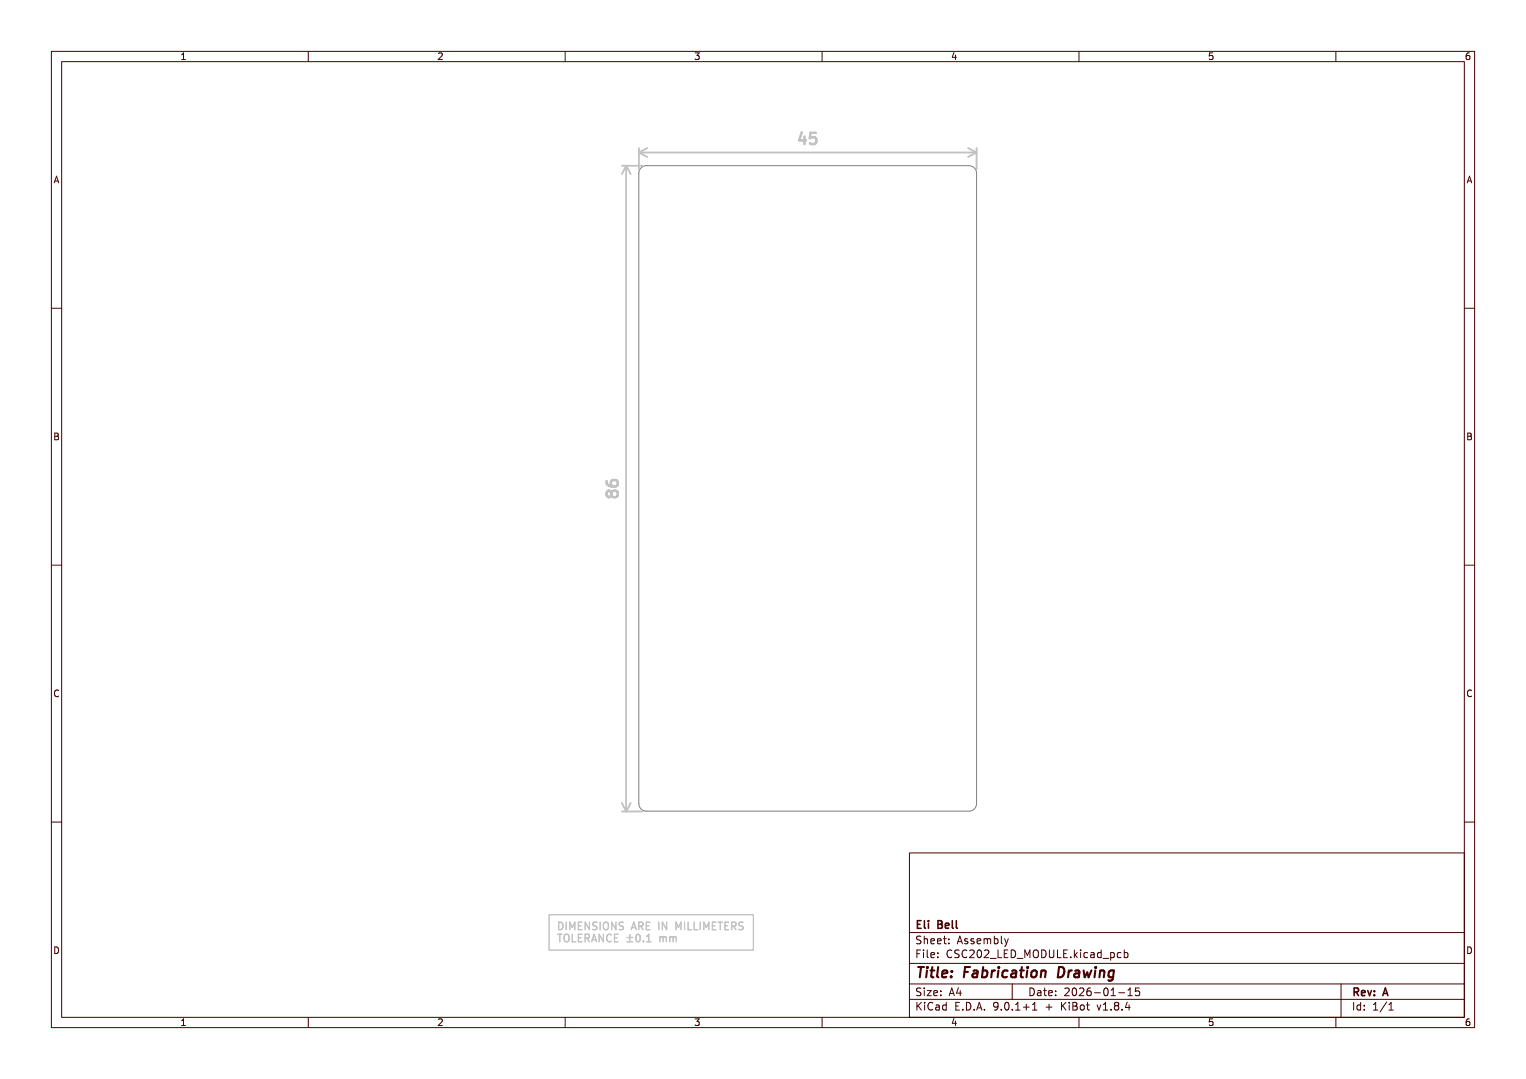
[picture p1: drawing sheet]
<svg xmlns="http://www.w3.org/2000/svg" width="297mm" height="210mm" viewBox="0 0 297 210" stroke-linecap="round" stroke-linejoin="round" font-family="sans-serif">
<path d="M124.9 32.5l.9-.3h62.8a1.46 1.46 0 0 1 1.5 1.5v122.7a1.46 1.46 0 0 1-1.5 1.5h-62.8a1.46 1.46 0 0 1-1.5-1.5v-122.7l.1-.5z" fill="none" stroke="#818181" stroke-width=".19"/>
<g fill="none" stroke="#c2c2c2" stroke-width=".22">
<path d="M108.7 179.5a.74 .74 0 0 1 .9 .7 .74 .74 0 0 1-.9 .7zM110.2 179.5v1.4M113.3 179.5h-.7v1.4h.7M114.7 179.5v1.4l-.8-1.4v1.4M116.2 179.6l-.6-.1-.2 .3 .1 .3 .6 .3v.4l-.2 .1h-.5M116.8 179.5v1.4M117.5 179.7a.49 .49 0 0 1 .6-.2 .49 .49 0 0 1 .3 .5v.5a.49 .49 0 0 1-.5 .5 .49 .49 0 0 1-.5-.5zM119.9 179.5v1.4l-.9-1.4v1.4M121.3 179.6l-.5-.1-.2 .1v.4l.6 .3 .1 .4-.2 .2h-.6M126.5 179.5h-.7v1.4h.7M128.2 179.5v1.4M129.8 179.5v1.4l-.9-1.4v1.4"/>
<path d="M133.2 179.5v1.4M133.9 179.5v1.4h.7M135.1 179.5v1.4h.7M136.3 179.5v1.4M139.4 179.5h-.7v1.4h.7M139.8 179.5h.8M140.2 179.5v1.4M141.8 179.5h-.7v1.4h.7M144.6 179.6l-.5-.1-.2 .1v.4l.6 .3 .1 .4-.2 .2h-.6M108.5 181.8h.9M109 181.8v1.5M109.9 182a.49 .49 0 0 1 .5-.2 .49 .49 0 0 1 .4 .5v.5a.49 .49 0 0 1-.5 .5 .49 .49 0 0 1-.5-.5z"/>
<path d="M110.9 180.9v-1.4l.5 1 .5-1v1.4M111.4 181.8v1.5h.7M112.6 180.2h.5M112.6 182.5h.5M113.3 181.8h-.7v1.5h.7M113.9 182.6l.7-.1 .1-.2v-.3l-.3-.2h-.5v1.5M114.2 182.6l.5 .7M115.1 183.3l.5-1.5 .5 1.5M115.3 182.9h.7M117.4 181.8v1.5l-.8-1.5v1.5M119 182a.69 .69 0 0 0-1 .5 .69 .69 0 0 0 .7 .8l.3-.1M119.6 182.5h.5"/>
<path d="M120.3 181.8h-.7v1.5h.7M122 183.3h1.1M122 182.5h1.1M122.6 181.9v1.1M122.9 180.9l.5-1.4 .4 1.4M123 180.5h.7M123.9 182l.2-.2a.78 .78 0 0 1 .5 .8 .78 .78 0 0 1-.5 .7l-.2-.1-.1-.5zM124.3 180.3l.7-.1 .2-.2-.1-.4-.2-.1h-.6v1.4M124.7 180.3l.5 .6M125.2 183.2v.1M125.8 180.2h.5M125.9 183.3h.8"/>
<path d="M125.9 182.3l.4-.5v1.5M128.4 182.3v1M128.4 182.5l.4-.2 .3 .2M129.1 182.5l.2-.2 .3 .1 .1 .9M129.1 182.5v.8M130.4 182.5l.4-.2 .2 .2M130.4 182.3v1M131 182.5l.2-.2 .4 .1v.9M131 182.5v.8M131.6 180.9v-1.4l.4 1 .5-1v1.4M137 180.9v-1.4l.5 1 .5-1v1.4M138.7 180.2h.4"/>
<path d="M141.1 180.2h.5M142.4 180.3l.7-.1 .1-.2v-.4l-.2-.1h-.6v1.4M142.8 180.3l.4 .6"/>
</g>
<path d="M106.9 178h39.7v6.9h-39.7z" fill="none" stroke="#c2c2c2" stroke-width=".19"/>
<path d="M156.1 25.7l-.6 1.6h1.4M156.6 26.6v1.4M158.8 25.9h-1.1l-.1 1 .3-.2 .8 .1 .2 .3-.1 .7-.3 .2h-.6l-.3-.2M118.1 93.6a.87 .87 0 0 0 .9 1.1h.8l.3-.2 .1-.7-.2-.3-.7-.1-.3 .2-.1 .7 .4 .4M119 95.9l-.1-.2a.45 .45 0 0 0-.5-.2 .45 .45 0 0 0-.3 .4v.4l.2 .4a.44 .44 0 0 0 .4 0 .44 .44 0 0 0 .3-.4M119 95.9l.4-.4 .6 .1 .2 .3v.4l-.4 .5h-.4l-.4-.5M119 95.9v.4" fill="none" stroke="#c2c2c2" stroke-width=".44"/>
<g fill="none" stroke="#c2c2c2" stroke-width=".29">
<path d="M121 32.2h4.1M121.9 32.2v125.7M121.9 32.2l.8 1.7M121.9 32.2l-.9 1.7M124.3 28.8v4.2M124.3 29.7h65.8M124.3 29.7l1.7 .8M126 28.8l-1.7 .9M188.4 28.8l1.7 .9M190.1 28.8v4.2M190.1 29.7l-1.7 .8M121 157.9h4.1"/>
<path d="M121 156.3l.9 1.6M122.7 156.3l-.8 1.6"/>
</g>
<g fill="none" stroke="#480000" stroke-width=".19">
<path d="M10 10h277v190h-277zM12 12h273v186h-273zM35.3 11.6h.8M35.3 10.7l.4-.4v1.3M60 10v2M85.3 10.4l.5-.1 .3 .4-.8 .9h.8M110 10v2M135.3 10.3h.8l-.4 .5 .3 .1v.6l-.2 .1-.5-.1M160 10v2M185.7 10.2l-.4 1h.9M186 10.7v.9M210 10v2"/>
<path d="M236 10.3h-.6l-.1 .6 .2-.1 .5 .1 .1 .1-.1 .5-.2 .1-.5-.1M260 10v2M286 10.3l-.4 .1a.87 .87 0 0 0 0 1.2l.4-.1 .1-.5-.3-.2-.3 .1-.2 .1M10.6 35.6l.4-1.3 .4 1.3M10.7 35.2h.6M285.6 35.6l.4-1.3 .4 1.3M285.7 35.2h.6M10 60h2M285 60h2M10.7 84.3h.4l.2 .2-.2 .4 .2 .1 .1 .3-.2 .3h-.5zM10.7 84.9h.4M285.7 84.3h.4l.2 .2-.2 .4 .2 .1 .1 .3-.2 .3h-.5z"/>
<path d="M285.7 84.9h.4M10 110h2M285 110h2M11.4 134.4a.62 .62 0 0 0-.9 .5 .62 .62 0 0 0 .7 .7l.2-.1M286.4 134.4a.62 .62 0 0 0-.9 .5 .62 .62 0 0 0 .7 .7l.2-.1M10 160h2M285 160h2M177 166h108v32h-108zM10.7 184.3a.66 .66 0 0 1 .7 .6 .66 .66 0 0 1-.7 .7zM35.3 198.7l.4-.4v1.3M35.3 199.6h.8M60 198v2"/>
<path d="M85.3 198.4l.5-.1 .3 .4-.8 .9h.8M110 198v2M135.3 198.3h.8l-.4 .5 .3 .1v.6l-.2 .1-.5-.1M160 198v2M177 194.5h108M177 191.5h108M177 187.5h108M177 181.5h108M178.5 195.1v1.5M178.5 185.6h.5M178.7 195.7l.6 .9M179.2 184.9h-.7v1.5"/>
<path d="M179.2 192.4l-.5-.1-.2 .1v.5l.6 .3 .1 .3-.2 .3-.6-.1M179.2 182.3l-.5-.1-.2 .1v.5l.6 .3 .1 .3-.2 .3-.6-.1M179.3 195.1l-.8 .9M179.7 184.9v.1M179.7 185.4v1M179.9 182.2v1.5M179.9 192.3v.1M179.9 192.8v1M179.9 182.8l.2-.1 .4 .1v.9M180 195.1v.1M180 195.6v1M180.5 192.8h.7l-.7 1h.7"/>
<path d="M180.5 184.9v1.3l.2 .2M181.2 185.9l.7-.2-.1-.2-.4-.1-.2 .2v.7h.6M181.2 183.2l.7-.1-.1-.3-.4-.1-.2 .2v.7h.6M181.5 195.2a.6 .6 0 0 0-.7 0 .6 .6 0 0 0-.2 .8 .56 .56 0 0 0 .3 .5 .56 .56 0 0 0 .6 0M181.7 193.3l.8-.1-.1-.3-.4-.1-.3 .2 .1 .7h.6M182.2 195.7h.5l.1 .9M182.5 183.2l.7-.1-.1-.3-.4-.1-.2 .2v.7h.6M182.5 186.3v.1M182.5 185.5v.1M182.8 196h-.5a.29 .29 0 0 0-.2 .3 .29 .29 0 0 0 .2 .3l.5-.1M183.1 193.7v.1M183.1 192.9v.1"/>
<path d="M183.6 182.7h.6M183.8 182.2v1.3l.4 .2M184.2 195.7l-.5-.1-.2 .3 .1 .6h.6M184.2 195.1v1.5M184.7 183.6v.1M184.7 182.8v.1M184.7 193.8l.5-1.5 .5 1.5M184.9 193.4h.7M185.2 185a.6 .6 0 0 0-.7 0 .6 .6 0 0 0-.2 .7 .56 .56 0 0 0 .3 .6 .56 .56 0 0 0 .6 0M185.7 198.2l-.4 1h.9M186 198.7v.9M186 195.8h.5"/>
<path d="M186.3 183.7l.5-1.5 .5 1.5M186.5 183.3h.7M186.5 192.2l-.3 1.1h.9M186.7 185l-.6-.1-.3 .3 .2 .3 .6 .3v.5l-.2 .1-.6-.1M186.7 195.1h-.7v1.5h.7M186.9 192.8v1M187.4 196.5v.1M188.1 195.1a.76 .76 0 0 1 .9 .7 .76 .76 0 0 1-.9 .8zM188.2 185a.6 .6 0 0 0-.8 0 .6 .6 0 0 0-.2 .7 .56 .56 0 0 0 .3 .6 .56 .56 0 0 0 .7 0M188.3 182.8l-.3-.1-.3 .2 .1 .2 .5 .2v.3h-.6M188.7 185l.6-.1 .2 .1 .1 .3-.9 1.1h.9M189.5 182.8l-.3-.1-.2 .2v.2l.5 .2v.3h-.5"/>
<path d="M189.6 196.5v.1M190.1 196.6l.5-1.5 .5 1.5M190.2 183.2l.7-.1-.1-.3-.4-.1-.2 .2v.7h.6M190.2 196.2h.8M190.3 185l.2-.1a.8 .8 0 0 1 .5 .7 .8 .8 0 0 1-.5 .8l-.2-.1-.1-.5zM191.5 182.8l.5-.1 .2 .2M191.5 182.7v1M191.6 196.5v.1M191.6 185l.6-.1 .2 .1 .1 .3-1 1.1h1M192.2 182.9l.2-.2 .3 .1 .1 .9M192.2 182.9v.8M192.7 186.5h1.2"/>
<path d="M193.5 182.8l.5-.1 .2 .3-.1 .6h-.6M193.5 182.2v1.5M194.2 195.7l-.2 .3h-.3l-.3-.3 .1-.5 .5-.1 .2 .1a.99 .99 0 0 1-.4 1.4h-.3M194.2 184.9v1.5h.8M194.9 196.5v.1M194.9 182.2v1.3l.2 .2M195.5 185.6h.5M195.5 182.7l.4 1M195.7 195.2l.2-.1a.8 .8 0 0 1 .5 .7 .8 .8 0 0 1-.5 .8l-.2-.1-.2-.5zM195.9 183.7l-.4 .5M196.2 184.9h-.7v1.5h.7M196.2 182.7l-.3 1"/>
<path d="M196.8 184.9a.76 .76 0 0 1 .9 .7 .76 .76 0 0 1-.9 .8zM197 191.5v3M197 196.5v.1M197.7 196.6h.8M197.7 195.5l.4-.4v1.5M198 186.5h1.1M199.2 196h1.1M199.5 186.4v-1.5l.5 1.1 .5-1.1v1.5M199.7 195.4v1.2M200.5 192.3a.76 .76 0 0 1 .8 .7 .76 .76 0 0 1-.8 .8zM201 196.6h.8M201 195.5l.4-.4v1.5"/>
<path d="M201.3 185a.5 .5 0 0 1 .5-.1 .5 .5 0 0 1 .3 .5v.5a.5 .5 0 0 1-.5 .5 .5 .5 0 0 1-.5-.5v-.5zM202 192.9h.5l.1 .9M202.6 193.2h-.5a.29 .29 0 0 0-.2 .3 .29 .29 0 0 0 .2 .3l.5-.1M202.7 184.9a.76 .76 0 0 1 .9 .7 .76 .76 0 0 1-.9 .8zM203.1 192.8h.6M203.3 192.3v1.3l.4 .2M203.6 196h1.1M204.1 193.3l.7-.1-.1-.3-.4-.1-.2 .2 .1 .7h.5M204.2 195.4v1.2M204.2 184.9v1.2l.3 .3h.3l.3-.3v-1.2M205.5 193.7v.1M205.5 192.9v.1"/>
<path d="M205.8 184.9v1.5h.7M206.6 195.1v1.5M206.8 195.7l.7 .9M207 185.6h.5M207.2 192.4l.6-.1 .2 .1 .1 .3-.9 1.1h.9M207.5 195.1l-.9 .9M207.7 184.9h-.7v1.5h.7M208.1 195.1v.1M208.1 195.6v1M208.4 186.3v.1M208.8 195.1h.5l.2 .1 .1 .3-.3 .3a.4 .4 0 0 1 .4 .4 .4 .4 0 0 1-.3 .4h-.6zM208.8 195.8h.5"/>
<path d="M208.9 192.4l.1-.1a.8 .8 0 0 1 .5 .7 .8 .8 0 0 1-.5 .8 1 1 0 0 1-.1-1.4zM209.1 184.9v1.5M209.2 185.8l.5 .6M209.7 185.4l-.6 .6M210 198v2M210.1 192.4l.6-.1 .2 .1 .1 .3-1 1.1h1M210.3 184.9v.1M210.3 185.4v1M210.4 195.7l.3-.1 .3 .3v.4l-.3 .3-.3-.1-.2-.2zM211.5 195.6h.5M211.7 185.5l-.5-.1-.2 .3 .1 .6h.6M211.7 195.1v1.3l.3 .2"/>
<path d="M212.2 192.3a.6 .6 0 0 0-.7 .6v.6l.2 .2 .4 .1 .2-.1 .1-.5-.2-.3h-.4l-.3 .3M212.3 185.5h.6l.1 .9M213 185.7l-.5 .1a.3 .3 0 0 0-.3 .3 .3 .3 0 0 0 .3 .3l.5-.1M213 193.2h1.2M213.5 195.6l.4 1 .3-1M214.3 185.5l-.4-.1-.3 .3 .1 .6h.6M214.3 184.9v1.5M214.7 186.5h1.1M214.7 196.6h.9M214.7 195.5l.5-.4v1.5M215 192.4l.2-.1a.8 .8 0 0 1 .5 .7 .8 .8 0 0 1-.5 .8l-.2-.1-.2-.5zM216.2 185.5l.4-.1 .3 .3-.2 .6h-.5"/>
<path d="M216.2 185.4v1.5M216.2 193.8h.9M216.2 192.7l.5-.4v1.5M216.2 196.5v.1M217.2 195.7l-.3 .3v.3l.3 .3h.3l.2-.3v-.3l-.2-.3M217.2 195.7l-.3-.3 .3-.3h.3l.2 .3-.2 .3M217.2 195.7h.3M217.7 193.2h1.2M218.2 185.5l-.5-.1-.2 .3 .1 .6h.6M218.4 196.5v.1M218.8 185.5l.4-.1 .3 .3-.1 .6h-.6M218.8 184.9v1.5"/>
<path d="M219.4 195l-.4 1.1h1M219.5 193.8h.9M219.5 192.7l.5-.4v1.5M219.7 195.6v1M221.7 192.3h-.7v.7l.2-.1h.5l.1 .3-.1 .5-.2 .1-.5-.1M236 198.3h-.6l-.1 .6 .2-.1 .5 .1 .1 .1-.1 .5-.2 .1-.5-.1M260 198v2M261 191.5v6.5M263.5 195.1v1.5M264.8 195.7l-.4-.1-.3 .3 .1 .6h.6M264.8 195.1v1.5M265.5 196.5v.1"/>
<path d="M265.5 195.7v.1M267.3 196.6h.9M267.3 195.5l.4-.4v1.5M269.9 195l-1.3 2M270.3 196.6h.9M270.3 195.5l.4-.4v1.5M285.7 184.3a.66 .66 0 0 1 .7 .6 .66 .66 0 0 1-.7 .7zM286 198.3l-.4 .1a.87 .87 0 0 0 0 1.2l.4-.1 .1-.5-.3-.2-.3 .1-.2 .1"/>
</g>
<g fill="none" stroke="#480000" stroke-width=".3">
<path d="M178.6 179.9h.5M179.3 179.2h-.7v1.5h.7M179.9 179.2v1.3l.2 .2M180.7 179.2v.1M180.7 179.7v1M182.6 179.9h.5M182.6 179.2h.5l.2 .1v.3l-.2 .3a.4 .4 0 0 1 .3 .4 .4 .4 0 0 1-.3 .4h-.5zM185.3 179.2v1.3l.3 .2M186.1 179.2v1.3l.2 .2M184 180.2l.7-.2-.1-.2-.4-.1-.2 .2 .1 .7h.5M263.6 193.1l.7-.1 .1-.2-.1-.4-.2-.1h-.5v1.5M263.9 193.1l.5 .7"/>
<path d="M265 193.3l.7-.2-.1-.2-.4-.1-.2 .2 .1 .7h.5M266.2 192.8l.4 1 .3-1M267.5 193.6v.2M267.5 192.9v.1M269.1 193.8l.5-1.5 .5 1.5M269.3 193.4h.7"/>
</g>
<g fill="none" stroke="#480000" stroke-width=".4">
<path d="M178.7 188.2h1.1M179.3 188.2l-.3 2M180.4 188.9l-.1 1.3M180.5 188.2v.2M181.1 188.9h.7M181.5 188.2l-.3 1.7 .1 .2 .4 .1M182.6 188.2l-.2 1.7 .2 .3M183.4 189.5l1-.1-.1-.4h-.7l-.3 .9 .3 .3 .6-.1M185.1 190v.2M185.3 189l-.1 .2M187.7 189.2h.7M188.8 188.2h-1l-.2 2"/>
<path d="M189.5 189h.7v1.2M190.3 189.4h-.7a.4 .4 0 0 0-.3 .4 .4 .4 0 0 0 .2 .4l.7-.1M191.3 189h.7l.2 .3-.1 .5a.65 .65 0 0 1-1 .3M191.4 188.2l-.3 2M193.1 188.9l-.2 1.3M193.7 188.9l-.4 .1-.3 .3M194.3 188.9l-.1 1.3M194.4 188.2v.2M196.1 189a.66 .66 0 0 0-1 .3v.5l.1 .3h.8M197 189h.7v1.2M197.8 189.4h-.7a.4 .4 0 0 0-.3 .4 .4 .4 0 0 0 .2 .4l.7-.1M198.5 188.9h.8"/>
<path d="M198.9 188.2l-.2 1.7v.2l.4 .1M199.9 188.9l-.1 1.3M200 188.2v.2M200.9 189.1a.52 .52 0 0 1 .5-.2 .52 .52 0 0 1 .4 .4l-.1 .5a.55 .55 0 0 1-.5 .4 .55 .55 0 0 1-.5-.4zM202.7 189.1a.49 .49 0 0 1 .8 .1l-.1 1M202.7 188.9l-.2 1.3M206.1 188.2a.96 .96 0 0 1 1.1 .6 .96 .96 0 0 1-.3 1.1l-.6 .3h-.4zM208 188.9l-.1 1.3M208.6 188.9l-.4 .1-.2 .3M209.3 189h.7v1.2M210.1 189.4h-.7a.4 .4 0 0 0-.3 .4 .4 .4 0 0 0 .2 .4l.7-.1M210.9 188.9l.2 1.3 .5-.9 .3 .9 .5-1.3"/>
<path d="M213.2 188.9l-.2 1.3M213.3 188.2l-.1 .2M214.1 189.1a.49 .49 0 0 1 .9 .1l-.2 1M214.1 188.9l-.1 1.3M216.8 189a.66 .66 0 0 0-1 .3l-.1 .5 .2 .3h.7M216.8 188.9l-.2 1.6a.6 .6 0 0 1-.9 .3"/>
</g>
<g font-size="2.9" fill="#fff">
<text x="155.4" y="28.1">45</text>
<text x="120.4" y="96.9" transform="rotate(-90 120.4 96.9)">86</text>
</g>
<text font-size="2.7" fill="#fff" x="178" y="190.3">Title: Fabrication Drawing</text>
<g font-size="2" fill="#fff">
<text x="178" y="180.8">Eli Bell</text>
<text x="178" y="183.8">Sheet: Assembly</text>
<text x="178" y="186.5">File: CSC202_LED_MODULE.kicad_pcb</text>
<text x="178" y="193.9">Size: A4</text>
<text x="178" y="196.7">KiCad E.D.A. 9.0.1+1 + KiBot v1.8.4</text>
<text x="200" y="193.9">Date: 2026-01-15</text>
<text x="263" y="196.7">Id: 1/1</text>
<text x="263" y="193.9">Rev: A</text>
</g>
<g font-size="1.9" fill="#fff">
<text x="108.3" y="183.2">TOLERANCE ±0.1 mm</text>
<text x="108.3" y="180.9">DIMENSIONS ARE IN MILLIMETERS</text>
</g>
<g font-size="1.7" fill="#fff">
<text x="35" y="11.6">1</text>
<text x="85" y="11.6">2</text>
<text x="135" y="11.6">3</text>
<text x="185" y="11.6">4</text>
<text x="235" y="11.6">5</text>
<text x="285" y="11.6">6</text>
<text x="10.5" y="35.6">A</text>
<text x="285.5" y="35.6">A</text>
<text x="10.5" y="85.6">B</text>
<text x="285.5" y="85.6">B</text>
<text x="10.5" y="135.7">C</text>
<text x="285.5" y="135.7">C</text>
<text x="10.5" y="185.6">D</text>
<text x="285.5" y="185.6">D</text>
<text x="35" y="199.7">1</text>
<text x="85" y="199.7">2</text>
<text x="135" y="199.7">3</text>
<text x="185" y="199.7">4</text>
<text x="235" y="199.7">5</text>
<text x="285" y="199.7">6</text>
</g>
</svg>
